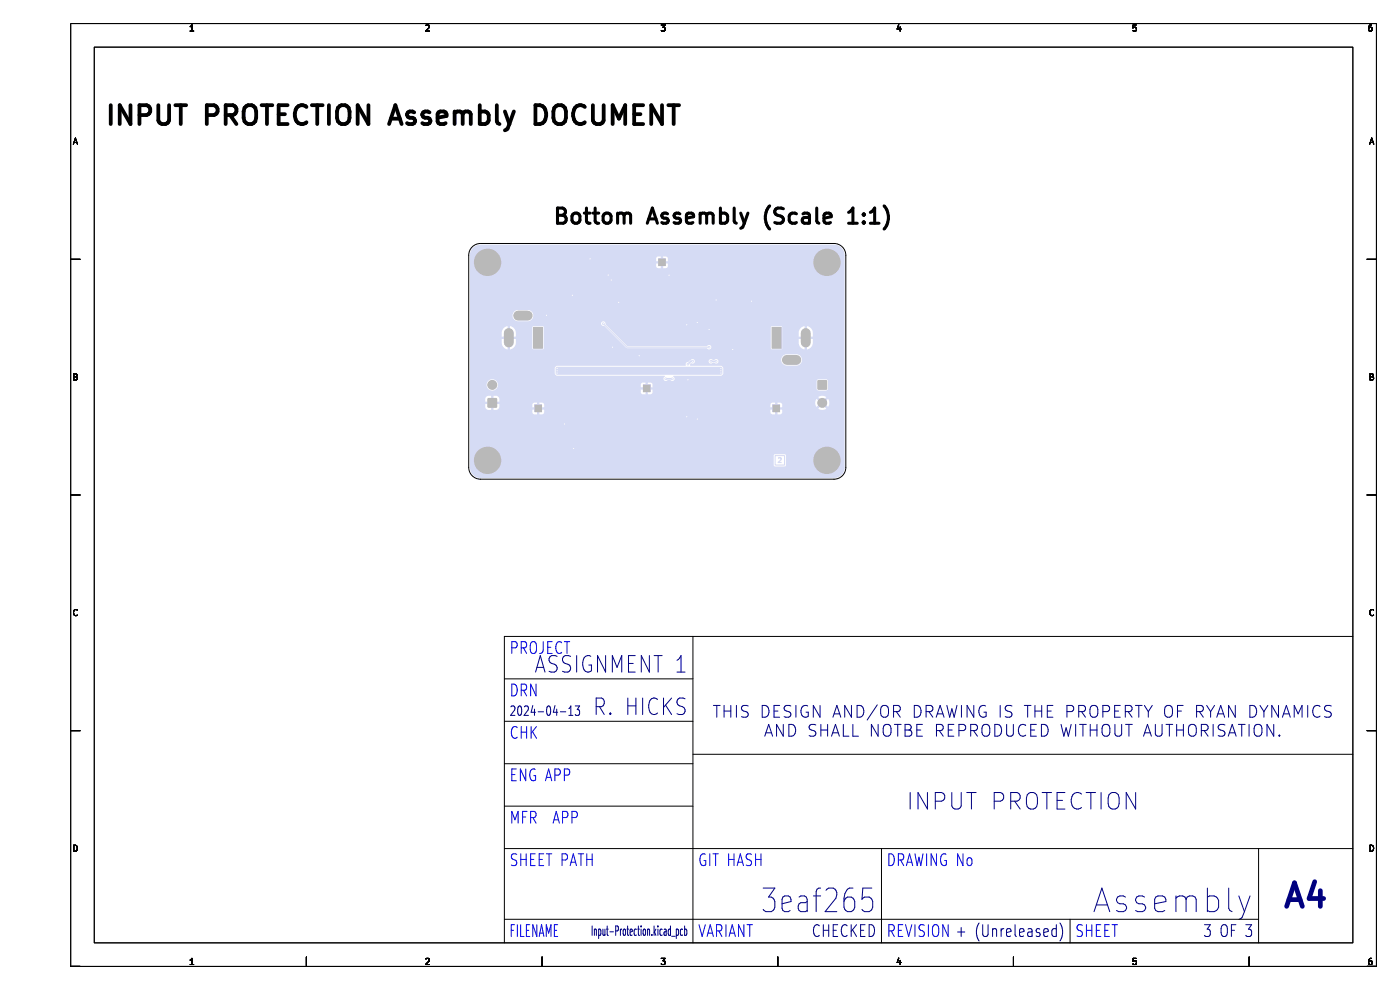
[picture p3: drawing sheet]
<svg xmlns="http://www.w3.org/2000/svg" width="297mm" height="210mm" viewBox="0 0 297 210" stroke-linecap="round" stroke-linejoin="round" font-family="sans-serif">
<path d="M100.4 52.2l1-.5h.5h75a2.5 2.5 0 0 1 2.5 2.4v45a2.5 2.5 0 0 1-2.5 2.5h-75a2.5 2.5 0 0 1-2.5-2.5v-45a2.5 2.5 0 0 1 1-1.9z" fill="none" stroke="#000" stroke-width=".21"/>
<path d="M165.2 97.2l.3-.1 .2 .3-.6 .7h.6" fill="none" stroke="#d5dbf4" stroke-width=".25"/>
<path d="M164.4 96.7h2v1.9h-2z" fill="none" stroke="#d5dbf4" stroke-width=".21"/>
<g fill="#d5dbf4">
<path d="M163.9 85.9h1.5v1.5h-1.5z" fill-rule="evenodd"/>
<path d="M163.7 69.4h2v4.5h-2z" fill-rule="evenodd"/>
</g>
<path d="M166.9 76.4h2M170.9 70.7v2" fill="none" stroke="#d5dbf4" stroke-width="2"/>
<circle cx="175.4" cy="55.7" r="2.85" fill="#d5dbf4"/>
<g fill="#d5dbf4">
<path d="M113.4 85.9h1.5v1.5h-1.5z" fill-rule="evenodd"/>
<path d="M113.1 69.4h2v4.5h-2z" fill-rule="evenodd"/>
</g>
<path d="M107.9 70.7v2M109.9 67h2" fill="none" stroke="#d5dbf4" stroke-width="2"/>
<g fill="#d5dbf4">
<path d="M173.5 80.7h1.9v1.9h-1.9z" fill-rule="evenodd"/>
<path d="M103.5 84.5h1.9v1.9h-1.9z" fill-rule="evenodd"/>
<path d="M136.4 81.7h1.5v1.4h-1.5z" fill-rule="evenodd"/>
<path d="M139.7 54.9h1.5v1.5h-1.5z" fill-rule="evenodd"/>
</g>
<g fill="#d5dbf4">
<circle cx="174.4" cy="85.5" r="1"/>
<circle cx="175.4" cy="97.7" r="2.85"/>
<circle cx="104.4" cy="81.7" r="1"/>
<circle cx="103.4" cy="55.7" r="2.85"/>
<circle cx="103.4" cy="97.7" r="2.85"/>
<circle cx="152.9" cy="78.6" r=".28"/>
<circle cx="118.2" cy="78.6" r=".28"/>
<circle cx="118.2" cy="79.1" r=".28"/>
<circle cx="152.9" cy="79.1" r=".28"/>
<circle cx="152.9" cy="78.1" r=".28"/>
<circle cx="118.2" cy="78.1" r=".28"/>
<circle cx="150.8" cy="76.6" r=".28"/>
<circle cx="142.6" cy="80.3" r=".28"/>
<circle cx="141.2" cy="80.3" r=".28"/>
<circle cx="146.9" cy="76.6" r=".28"/>
<circle cx="151.9" cy="76.6" r=".27"/>
<circle cx="145.9" cy="77.3" r=".28"/>
<circle cx="129.9" cy="73.6" r=".28"/>
<circle cx="115.9" cy="66.9" r=".27"/>
<circle cx="159.4" cy="63.9" r=".28"/>
<circle cx="135.6" cy="75.4" r=".27"/>
<circle cx="129" cy="58.3" r=".27"/>
<circle cx="121.4" cy="62.7" r=".27"/>
<circle cx="147.9" cy="88.9" r=".28"/>
<circle cx="119.7" cy="90" r=".28"/>
<circle cx="145.9" cy="80.5" r=".27"/>
<circle cx="125.2" cy="54.9" r=".28"/>
<circle cx="155.4" cy="74.2" r=".28"/>
<circle cx="129.7" cy="59.4" r=".27"/>
<circle cx="121.7" cy="95.2" r=".28"/>
<circle cx="131.2" cy="64.1" r=".28"/>
<circle cx="145.7" cy="68.9" r=".28"/>
<circle cx="145.7" cy="88.4" r=".28"/>
<circle cx="151.9" cy="63.6" r=".27"/>
<circle cx="147.9" cy="68.4" r=".28"/>
<circle cx="150.4" cy="69.9" r=".28"/>
<circle cx="141.9" cy="58.4" r=".28"/>
<circle cx="150.4" cy="73.6" r=".28"/>
<circle cx="128" cy="68.7" r=".28"/>
</g>
<path d="M146.9 76.7h-.4l-.6 .6M150.8 76.7h1.1M141.2 80.4h1.4" fill="none" stroke="#d5dbf4" stroke-width=".35"/>
<path d="M128 68.6l5 5.1h17.4" fill="none" stroke="#d5dbf4" stroke-width=".21"/>
<g fill="#d5dbf4">
<path d="M100.3 52.7l.7-.6 .9-.2h75a2.25 2.25 0 0 1 2.3 2.2v.8h-37.5l-.3-.4-.7-.1v1h1v-.5h37.5v.7h-38.4l-.2-.3-.4 .1v-1l-.9 .1-.1 .9h1a.35 .35 0 0 0 .1 .6 .35 .35 0 0 0 .5-.4h38.4v.8h-37.5v-.5h-1v1h-.5v-1h-1v.7l.4 .3h1.7l.4-.5h37.5v10.5h-66.1l-.1-.6-.6-.5-2.6-.1a1.2 1.2 0 0 0-1.1 1.2 1.2 1.2 0 0 0 1.1 1.3l2.6-.1a1.21 1.21 0 0 0 .7-1.2h66.1v3.6h-6.8v-.2a1.49 1.49 0 0 0-1.2-1.1v1h-.5v-1l-.6 .2h-4.2l-.1-.2h-2.1l-.2 .2v4.2h-12.6v-.1a.55 .55 0 0 0-1-.1h-16.8l-4.6-4.5a.51 .51 0 0 0-.4-.7 .51 .51 0 0 0-.6 .5 .51 .51 0 0 0 .7 .4l.2 .3h-13.1l-.1-.2h-2.1l-.2 .2v1.1h-3.5v-.2a1.49 1.49 0 0 0-1.2-1.1v1h-.5l-.1-1a1.5 1.5 0 0 0-1.2 1.3v.9h1v.5h-1l.1 1.1a1.49 1.49 0 0 0 1.2 1.1v-1h.5l.1 1a1.51 1.51 0 0 0 1.1-1.3v-.9h-1v-.5h1v-.9h3.5v3.5l.2 .1h2.1l.1-.2v-4.5h13.1l4.5 4.5h17.1a.48 .48 0 0 0 .6 .2 .48 .48 0 0 0 .3-.5h12.6l.2 .5h2.1l.1-.2v-4.5h4.2l-.6 .7-.1 1.3h1v.5h-1v.9a1.49 1.49 0 0 0 1.3 1.3v-1h.5l.1 1a1.51 1.51 0 0 0 1.1-1.3v-.9h-1v-.5h1v-.9h6.8v5.8h-9.1l-.2-.7-.5-.4-2.6-.1a1.2 1.2 0 0 0-1 1.5h-13.4l-.4-.4-.8 .2a.5 .5 0 0 0-.7-.1 .5 .5 0 0 0 0 .8 .5 .5 0 0 0 .8-.2l.3 .1a.48 .48 0 0 0 .5 .1 .48 .48 0 0 0 .3-.5h13.4a1.2 1.2 0 0 0 1 1h2.2l.6-.2a1.23 1.23 0 0 0 .5-1.1h9.1v1.8h-25.8l-.4-.5h-6.5a.31 .31 0 0 1-.1-.5 .31 .31 0 0 1 .5 0 .49 .49 0 0 0 .4-.7 .49 .49 0 0 0-.8 0l-.5 .4a.6 .6 0 0 0-.6 .8h-27.2l-.5 .5v1.2l.5 .4h22.7l.1 .2a.51 .51 0 0 0-.1 .8 .51 .51 0 0 0 .8-.1h.5a.51 .51 0 0 0 .8 0 .51 .51 0 0 0-.2-.8l.1-.1h10.1l.4-.5v-1.1h25.8v2.7h-3.6l-.3-.3h-1.7l-.4 .3v.8h-34.8l-.2-.4-.8-.1v1.1h1v-.6h34.8v.8h-35.7a.35 .35 0 0 0-.2-.3 .35 .35 0 0 0-.4 .1v-1.1l-.7 .1-.3 .4h-30.3v-.2a1.2 1.2 0 0 0-1.9-.7 1.2 1.2 0 0 0 .3 2.1 1.2 1.2 0 0 0 1.6-1.2h30.3v.6h1a.35 .35 0 0 0 .2 .5 .35 .35 0 0 0 .4-.3h35.7l.2 .3 .2 .1 1.6 .1 .4-.4v-1.7h3.6v2.4h-40.8v-.5h-1v.9h-.5v-.9h-1l.1 .7 .4 .2h1.6l.4-.4h40.8v2.1h-3.3l-.2-.7-.7 .7-.4-.4 .7-.7a1.48 1.48 0 0 0-1.7 0l.7 .7-.4 .4-.7-.7-67.3 .1-.2-.6-.5-.1h-.5v1h-.5v-1h-.8l-.5 .6v.6h1v.5h-1l.1 .8 .6 .5h.6v-1h.5v1l1-.2 .2-.4v-.7h-1v-.5h1v-.5h67.3l-.3 .6 .1 .6h-7.1l-.2-.4-.8-.1v1h1v-.5h7.1l.2 .4 .7-.7 .4 .4-.7 .6h-8.6l-.2-.3-.4 .1v-1l-.7 .1-.3 .4h-48l-.2-.4-.8-.1v1h1v-.5h48v.5h1l-.1 .2h-49.8l-.2-.3-.4 .1v-1l-.8 .1-.2 .9h1a.35 .35 0 0 0 .2 .6 .35 .35 0 0 0 .4-.4l49.8 .1a.35 .35 0 0 0 .4 .3 .35 .35 0 0 0 .3-.4h8.6v.1a1.48 1.48 0 0 0 1.7 0l-.7-.7 .4-.4 .7 .7 .2-1h3.3v2.1h-13.3v-.5h-1v1h-.5v-1h-1v.5h-48v-.5h-1v1h-.5v-1h-1v.5l.2 .4 .3 .1h1.6l.4-.5h48l.2 .4 .3 .1h1.6l.4-.5h13.3v9.2h-12.5l-.2-.3h-2.1l-.3 .3v2.1l.3 .2h2.2l.1-2.3h12.5v2.6a2.25 2.25 0 0 1-2.3 2.2h-75a2.25 2.25 0 0 1-2.2-2.2v-45.1l.1-.7z" fill-rule="evenodd"/>
<path d="M118.1 77.8h34.8l.3 .3v1.1l-.3 .3h-34.7l-.3-.3v-1.1z" fill-rule="evenodd"/>
</g>
<g fill="#fff">
<circle cx="152.9" cy="78.7" r=".13"/>
<circle cx="118.2" cy="78.7" r=".13"/>
<circle cx="118.2" cy="79.1" r=".12"/>
<circle cx="152.9" cy="79.1" r=".12"/>
<circle cx="152.9" cy="78.2" r=".13"/>
<circle cx="118.2" cy="78.2" r=".13"/>
<circle cx="150.8" cy="76.6" r=".12"/>
<circle cx="142.6" cy="80.3" r=".13"/>
<circle cx="141.2" cy="80.3" r=".13"/>
<circle cx="146.9" cy="76.6" r=".12"/>
<circle cx="151.9" cy="76.6" r=".12"/>
<circle cx="145.9" cy="77.3" r=".12"/>
<circle cx="129.9" cy="73.6" r=".13"/>
<circle cx="115.9" cy="66.9" r=".12"/>
<circle cx="159.4" cy="63.9" r=".12"/>
<circle cx="135.6" cy="75.4" r=".12"/>
<circle cx="129" cy="58.4" r=".13"/>
<circle cx="121.4" cy="62.6" r=".13"/>
<circle cx="147.9" cy="88.9" r=".13"/>
<circle cx="119.7" cy="90" r=".13"/>
<circle cx="145.9" cy="80.6" r=".12"/>
<circle cx="125.2" cy="54.9" r=".13"/>
<circle cx="155.4" cy="74.2" r=".12"/>
<circle cx="129.7" cy="59.4" r=".12"/>
<circle cx="121.7" cy="95.1" r=".12"/>
<circle cx="131.2" cy="64.1" r=".12"/>
<circle cx="145.7" cy="68.9" r=".12"/>
<circle cx="145.7" cy="88.4" r=".13"/>
<circle cx="151.9" cy="63.7" r=".12"/>
<circle cx="147.9" cy="68.4" r=".12"/>
<circle cx="150.4" cy="69.9" r=".12"/>
<circle cx="141.9" cy="58.4" r=".13"/>
<circle cx="150.4" cy="73.6" r=".12"/>
<circle cx="128" cy="68.6" r=".13"/>
<circle cx="164.7" cy="86.6" r=".35"/>
</g>
<path d="M164.7 70.4v2.5M166.9 76.4h2M170.9 70.7v2" fill="none" stroke="#fff" stroke-width="1"/>
<g fill="#fff">
<circle cx="175.4" cy="55.6" r="1.6"/>
<circle cx="114.2" cy="86.6" r=".35"/>
</g>
<path d="M107.9 70.7v2M109.9 67h2M114.1 70.4v2.5" fill="none" stroke="#fff" stroke-width="1"/>
<g fill="#fff">
<circle cx="174.4" cy="81.7" r=".55"/>
<circle cx="174.4" cy="85.5" r=".55"/>
<circle cx="175.4" cy="97.7" r="1.6"/>
<circle cx="104.4" cy="85.5" r=".55"/>
<circle cx="104.4" cy="81.7" r=".55"/>
<circle cx="103.4" cy="55.6" r="1.6"/>
<circle cx="103.4" cy="97.7" r="1.6"/>
<circle cx="137.2" cy="82.4" r=".35"/>
<circle cx="140.4" cy="55.6" r=".35"/>
</g>
<g fill="#b9b9b9">
<path d="M163.9 85.9h1.6v1.5h-1.6z" fill-rule="evenodd"/>
<path d="M163.7 69.4h2.1v4.5h-2.1z" fill-rule="evenodd"/>
</g>
<path d="M166.9 76.4h2M170.9 70.7v2" fill="none" stroke="#b9b9b9" stroke-width="2.1"/>
<circle cx="175.4" cy="55.7" r="2.9" fill="#b9b9b9"/>
<g fill="#b9b9b9">
<path d="M113.4 85.9h1.6v1.5h-1.6z" fill-rule="evenodd"/>
<path d="M113.1 69.4h2.1v4.5h-2.1z" fill-rule="evenodd"/>
</g>
<path d="M107.9 70.7v2M109.9 67h2" fill="none" stroke="#b9b9b9" stroke-width="2.1"/>
<g fill="#b9b9b9">
<path d="M173.5 80.7h1.9v1.9h-1.9z" fill-rule="evenodd"/>
<path d="M103.5 84.5h1.9v1.9h-1.9z" fill-rule="evenodd"/>
<path d="M136.4 81.6h1.6v1.6h-1.6z" fill-rule="evenodd"/>
<path d="M139.7 54.9h1.5v1.5h-1.5z" fill-rule="evenodd"/>
</g>
<g fill="#b9b9b9">
<circle cx="174.4" cy="85.5" r="1.05"/>
<circle cx="175.4" cy="97.7" r="2.9"/>
<circle cx="104.4" cy="81.7" r="1.05"/>
<circle cx="103.4" cy="55.7" r="2.9"/>
<circle cx="103.4" cy="97.7" r="2.9"/>
</g>
<g fill="none" stroke="#000" stroke-width=".8">
<path d="M23.5 22.3v4M27.7 22.3v4l-2.3-4v4M29.6 24.4h1.5a1.09 1.09 0 0 0 .8-1 1.09 1.09 0 0 0-.8-1.1h-1.5v4M33.6 22.3v3.3l.2 .3 .5 .4h.8l.6-.4 .2-.3v-3.3M37.2 22.3h2.3M38.3 22.3v4M43.9 24.4h1.5a1.09 1.09 0 0 0 .8-1 1.09 1.09 0 0 0-.8-1.1h-1.5v4M47.9 24.4h1.5a1.09 1.09 0 0 0 .8-1 1.09 1.09 0 0 0-.8-1.1h-1.5v4M48.8 24.4l1.4 1.9M51.9 22.9a1.34 1.34 0 0 1 1.5-.6 1.34 1.34 0 0 1 .9 1.3v1.4a1.33 1.33 0 0 1-1.3 1.4 1.33 1.33 0 0 1-1.3-1.4v-1.4zM55.5 22.3h2.3M56.6 22.3v4"/>
<path d="M59.1 24.2h1.3M61 22.3h-1.9v4h1.9M65 22.7a1.49 1.49 0 0 0-1.7-.2 1.49 1.49 0 0 0-.8 1.5 1.69 1.69 0 0 0 .5 1.8 1.69 1.69 0 0 0 1.8 .3l.2-.2M66.2 22.3h2.2M67.3 22.3v4M69.8 22.3v4M72.1 22.5a1.33 1.33 0 0 1 1.4-.1 1.33 1.33 0 0 1 .7 1.2v1.4a1.34 1.34 0 0 1-1.4 1.4 1.34 1.34 0 0 1-1.3-1.4v-1.4l.2-.7zM78.2 22.3v4l-2.3-4v4M82.5 26.3l1.4-4 1.3 4M82.9 25.2h1.9M87.9 23.8l-.4-.2h-.6l-.4 .2-.2 .4 .2 .6 1.4 .4 .2 .4-.2 .5-.4 .2h-.8l-.4-.2M91.1 23.8l-.4-.2h-.5l-.4 .2-.2 .4 .2 .6 1.3 .4 .2 .4-.2 .5-.4 .2h-.7l-.4-.2"/>
<path d="M92.8 25l1.9-.4-.2-.8-.3-.2h-.8l-.4 .2-.2 .4v1.5l.2 .4 .4 .2h.8l.3-.2M96.4 24a.99 .99 0 0 1 1.8 .2M96.4 23.6v2.7M98.2 24.2l.1-.4 .4-.2h.6l.4 .2 .2 .4v2.1M98.2 24.2v2.1M101.8 23.8l.4-.2h.7l.4 .2 .4 .6v1.2l-.4 .5-.4 .2h-.7l-.4-.2M101.8 22.3v4M105.4 22.3v3.4l.2 .4 .4 .2M107.1 23.6l1 2.7M108.1 26.3l-.4 1-.6 .3M109 23.6l-.9 2.7M113.6 22.3h.9a2.18 2.18 0 0 1 1 3.4l-.4 .4-.6 .2h-.9z"/>
<path d="M117.6 22.9a1.34 1.34 0 0 1 1.5-.6 1.34 1.34 0 0 1 1 1.3v1.4a1.33 1.33 0 0 1-1.4 1.4 1.33 1.33 0 0 1-1.3-1.4v-1.4zM124.1 22.7a1.49 1.49 0 0 0-1.7-.2 1.49 1.49 0 0 0-.8 1.5 1.7 1.7 0 0 0 .4 1.8 1.7 1.7 0 0 0 1.9 .3l.2-.2M125.8 22.3v3.3l.4 .5 .3 .2h.8l.4-.2 .4-.5v-3.3M130 26.3v-4l1.3 2.9 1.3-2.9v4M134.5 24.2h1.4M136.4 22.3h-1.9v4h1.9M140.4 22.3v4l-2.2-4v4M141.8 22.3h2.3M142.9 22.3v4"/>
</g>
<g fill="none" stroke="#000" stroke-width=".65">
<path d="M118.3 44.1h1a.78 .78 0 0 1 .7 .8 .78 .78 0 0 1-.7 .8 .86 .86 0 0 1 .8 .7 .86 .86 0 0 1-.6 1h-1.2zM118.3 45.7h1M121.6 45.4a.87 .87 0 0 1 1.4 .4v.9a.88 .88 0 0 1-.8 .7 .88 .88 0 0 1-.9-.7v-.9zM124 45.2h1.2M124.4 44.1v2.8l.2 .3 .6 .2M125.8 45.2h1.2M126.3 44.1v2.8l.1 .3 .6 .2M128.1 45.5a.88 .88 0 0 1 .9-.3 .88 .88 0 0 1 .6 .6v.9a.88 .88 0 0 1-.8 .7 .88 .88 0 0 1-.9-.7v-.9zM131 45.5a.8 .8 0 0 1 1.4 .2M131 45.2v2.2M132.4 45.7l.2-.3 .3-.2 .7 .2 .2 .3v1.7M132.4 45.7v1.7"/>
<path d="M137.3 47.4l1.1-3.3 1.1 3.3M137.6 46.4h1.6M141.6 45.4l-.7-.2-.4 .2-.1 .3 .1 .4 1.1 .3 .2 .3-.2 .5-.3 .2-.9-.2M144.2 45.4l-.7-.2-.3 .2-.2 .3 .2 .4 1 .3 .2 .3-.2 .5-.3 .2-.9-.2M145.6 46.3l1.5-.3-.1-.6-.9-.2-.3 .2-.2 .3v1.2l.2 .3 .3 .2 .9-.2M148.5 45.5a.8 .8 0 0 1 1.4 .2M148.5 45.2v2.2M149.9 45.7l.2-.3 .3-.2 .7 .2 .2 .3v1.7M149.9 45.7v1.7M152.8 45.4l1-.2 .4 .3 .2 .3v.9l-.3 .5-.3 .2-1-.2M152.8 44.1v3.3M155.8 44.1v2.8l.1 .3 .3 .2"/>
<path d="M157.1 45.2l.8 2.2M157.9 47.4l-.3 .7-.5 .3M158.7 45.2l-.8 2.2M163.3 43.7a3.7 3.7 0 0 0 0 4.9M166.2 44.3l-1.2-.2a.78 .78 0 0 0-.7 .8 .78 .78 0 0 0 .7 .8 1.18 1.18 0 0 1 1.2 .7 .82 .82 0 0 1-.6 1l-1.2-.2M169 45.4l-1-.2-.4 .3-.2 .3v.9l.3 .5 .3 .2 1-.2M170.3 45.4l.4-.2 .9 .2 .1 .3v1.7M171.7 46l-.3 .1h-.7a.63 .63 0 0 0-.5 .6 .63 .63 0 0 0 .5 .7h.7l.3-.2M173.3 44.1v2.8l.1 .3 .3 .2M174.8 46.3l1.5-.3-.1-.6-.9-.2-.3 .2-.2 .3v1.2l.2 .3 .3 .2 .9-.2M180 47.4h1.9M180 45.1l.6-.5 .3-.5v3.3"/>
<path d="M183.2 47.1l.2 .1-.2 .2M183.2 47.1l-.1 .1 .1 .2M183.2 45.4v.3M183.2 47.1v.3M183.2 45.4l.2 .1-.2 .2M183.2 45.4l-.1 .1 .1 .2M184.6 47.4h1.9M184.6 45.1l.6-.5 .4-.5v3.3M187.6 43.7a3.7 3.7 0 0 1 0 4.9"/>
</g>
<g fill="none" stroke="#000" stroke-width=".21">
<path d="M15 5h277v200h-277zM20 10h267v190h-267zM40.3 6.6h.8M40.3 5.7l.4-.4v1.3M90.3 5.4l.5-.1 .3 .4-.8 .9h.8M140.3 5.3h.8l-.4 .5 .3 .1v.6l-.2 .1-.5-.1M190.7 5.2l-.4 1h.9M191 5.7v.9M241 5.3h-.6l-.1 .6h.7v.6l-.2 .1-.5-.1M291 5.3l-.4 .1-.2 .2-.1 .7 .3 .3 .4-.1v-.6l-.4-.1-.3 .2M15.6 30.6l.4-1.3 .4 1.3M15.7 30.2h.6"/>
<path d="M290.6 30.6l.4-1.3 .4 1.3M290.7 30.2h.6M15 55h2M290 55h2M15.7 79.3h.4l.2 .2-.2 .4 .2 .1 .1 .3-.2 .3h-.5zM15.7 79.9h.4M290.7 79.3h.4l.2 .2-.2 .4 .2 .1 .1 .3-.2 .3h-.5zM290.7 79.9h.4M15 105h2M290 105h2M16.4 129.4a.58 .58 0 0 0-.8 .5 .58 .58 0 0 0 .8 .6M147 135v65"/>
<path d="M287 135h-180v65M291.4 129.4a.58 .58 0 0 0-.8 .5 .58 .58 0 0 0 .8 .6M15 155h2M107 153h40M107 144h40M290 155h2M15.7 179.3a.66 .66 0 0 1 .7 .6 .66 .66 0 0 1-.7 .7zM107 162h40M107 171h40M147 160h140M290.7 179.3a.66 .66 0 0 1 .7 .6 .66 .66 0 0 1-.7 .7zM107 180h180"/>
<path d="M107 195h160M187 180v20M227 195v5M267 180v20M15 205h2M40.3 203.7l.4-.4v1.3M40.3 204.6h.8M65 203v2M90.3 203.4l.5-.1 .3 .4-.8 .9h.8M115 203v2M140.3 203.3h.8l-.4 .5 .3 .1v.6l-.2 .1-.5-.1M165 203v2"/>
<path d="M190.7 203.2l-.4 1h.9M191 203.7v.9M215 203v2M241 203.3h-.6l-.1 .6h.7v.6l-.2 .1-.5-.1M265 203v2M290 205h2M291 203.3l-.4 .1-.2 .2-.1 .8 .3 .2 .4-.1v-.6l-.4-.1-.3 .2"/>
</g>
<g fill="none" stroke="#00007f" stroke-width=".21">
<path d="M118.2 139.2l-1.2-.1a.89 .89 0 0 0-.5 .8 .89 .89 0 0 0 .5 .8 1.07 1.07 0 0 1 1.2 1.2l-.2 .3-.4 .4-1.1-.2M121 139.2l-1.1-.1a.89 .89 0 0 0-.6 .8 .89 .89 0 0 0 .6 .8 1.07 1.07 0 0 1 1.1 1.2l-.1 .3-.4 .4-1.2-.2M122.3 139.1v3.5M125.3 139.2a1.01 1.01 0 0 0-1.5 .7 1.95 1.95 0 0 0 .8 2.7l.9-.4v-1.1h-.6M128.5 139.1v3.5l-1.7-3.5v3.5M134.8 139.1h-1.5v3.5h1.5M137.8 139.1v3.5l-1.8-3.5v3.5M138.8 139.1h1.7M139.6 139.1v3.5M108.4 149.9l.2-.1h.4l.2 .1v.4l-.9 1.5h.9M110 149.8h.3a1.52 1.52 0 0 1 0 2h-.1a1.64 1.64 0 0 1-.2-2zM111.2 149.9l.3-.1h.3l.3 .5-.9 1.5h.9"/>
<path d="M113 149.7l-.3 1.4h.9M113.4 150.4v1.4M113.6 142.6l1-3.5 1 3.5M113.9 141.6h1.4M114.2 151h1.1M116.2 149.8h.3a1.52 1.52 0 0 1 0 2h-.2a1.64 1.64 0 0 1-.1-2zM117.7 149.7l-.3 1.4h.9M118.1 150.4v1.4M118.9 151h1.1M120.7 151.8h.8M120.7 150.3l.4-.5v2M122 149.8h1l-.5 .7 .4 .2v.9l-.2 .2h-.5l-.2-.2"/>
<path d="M126.5 149.9h1.1a1 1 0 0 0 .6-.9 1 1 0 0 0-.6-.9h-1.1v3.5M127.2 149.9l1 1.7M129.5 151.2l.1 .2-.1 .2M129.5 151.2l-.2 .2 .2 .2M129.5 151.2v.4M129.9 142.6v-3.5l1 2.5 1-2.5v3.5M133.2 148.1v3.5M133.2 149.7h1.7M133.3 140.7h1M134.9 148.1v3.5M136.3 148.1v3.5M139.5 148.4a.98 .98 0 0 0-1-.3 .98 .98 0 0 0-.7 .8 1.95 1.95 0 0 0 .8 2.7l.9-.4"/>
<path d="M140.8 148.1v3.5M141.2 149.6l1.3 2M142.5 148.1l-1.7 2M143.6 142.6h1.7M143.6 140.1l.6-.5 .3-.5v3.5M145.3 148.2l-1.1-.1a.88 .88 0 0 0-.6 .8 .88 .88 0 0 0 .6 .8 1.07 1.07 0 0 1 1.1 1.2l-.3 .5-.2 .2-1.2-.2M151.3 149.6h1.5M152.1 149.6v2.5M153.6 149.6v2.5M153.6 150.8h1.4M155 149.6v2.5M156.2 149.6v2.5"/>
<path d="M158.7 149.8l-.9-.2a.61 .61 0 0 0-.5 .6 .61 .61 0 0 0 .5 .6 .91 .91 0 0 1 .9 .6 .64 .64 0 0 1-.4 .7l-1-.1M161.7 149.6a1.32 1.32 0 0 1 1.4 .9 1.32 1.32 0 0 1-.4 1.5l-1 .1zM162.2 156.2l.9-2.5 .8 2.5M162.5 155.5h1.2M164.2 150.8h.8M165.4 149.6h-1.2v2.5h1.2M166.2 153.7v2.5l-1.5-2.5v2.5M167.4 153.7a1.32 1.32 0 0 1 1.4 .8 1.32 1.32 0 0 1-.5 1.5l-.9 .2zM167.8 149.8l-1-.2a.61 .61 0 0 0-.5 .6 .61 .61 0 0 0 .5 .6 .92 .92 0 0 1 1 .6 .64 .64 0 0 1-.5 .7l-1-.1M168.8 149.6v2.5M171.3 149.8a1.03 1.03 0 0 0-1.1 .1 1.03 1.03 0 0 0-.3 1.2 .94 .94 0 0 0 .5 .9 .94 .94 0 0 0 1.1-.1v-.8h-.5M173.1 153.8l-1-.1a.61 .61 0 0 0-.5 .6 .61 .61 0 0 0 .5 .6 .92 .92 0 0 1 1 .6 .64 .64 0 0 1-.5 .7l-1-.2"/>
<path d="M174 149.6v2.5l-1.5-2.5v2.5M174.1 153.7v2.5M174.1 154.9h1.5M175.6 153.7v2.5M176.4 156.2l.8-2.5 .9 2.5M176.6 155.5h1.2M176.7 152.1l.8-2.5 .9 2.5M176.9 151.4h1.2M178.9 153.7v2.5h1.2M180.6 149.6v2.5l-1.4-2.5v2.5M180.9 153.7v2.5h1.2M181.8 149.6a1.32 1.32 0 0 1 1.4 .9 1.32 1.32 0 0 1-.4 1.5l-1 .1z"/>
<path d="M186.1 149.5l-2.1 3.2M186.3 153.7v2.5l-1.4-2.5v2.5M187.2 149.8a.83 .83 0 0 1 .9-.1 .83 .83 0 0 1 .4 .8v.8a.83 .83 0 0 1-.8 .9 .83 .83 0 0 1-.9-.9v-.8zM187.5 154a.84 .84 0 0 1 .9-.3 .84 .84 0 0 1 .6 .8v.8a.83 .83 0 0 1-.8 .9 .83 .83 0 0 1-.8-.9zM189.6 151h.9a.68 .68 0 0 0 .5-.7 .68 .68 0 0 0-.5-.7h-.9v2.5M189.7 153.7h1.5M190.2 151l.8 1.1M190.5 153.7v2.5M192 153.7h.8a.61 .61 0 0 1 .5 .6 .61 .61 0 0 1-.5 .6 .67 .67 0 0 1 .7 .6 .67 .67 0 0 1-.5 .7h-1zM192 154.9h.8M194 149.6a1.32 1.32 0 0 1 1.4 .9 1.32 1.32 0 0 1-.5 1.5l-.9 .1zM194.5 154.9h.8"/>
<path d="M195.7 153.7h-1.2v2.5h1.2M196.5 151h.9a.68 .68 0 0 0 .5-.7 .68 .68 0 0 0-.5-.7h-.9v2.5M197.1 151l.8 1.1M198.6 152.1l.8-2.5 .9 2.5M198.7 155h.9a.68 .68 0 0 0 .5-.7 .68 .68 0 0 0-.5-.6h-.9v2.5M198.8 151.4h1.2M199.3 155l.8 1.2M200.9 149.6l.6 2.5 .4-1.7 .5 1.7 .6-2.5M201.2 154.9h.8M202.4 153.7h-1.2v2.5h1.2M203.4 155h1a.68 .68 0 0 0 .5-.7 .68 .68 0 0 0-.5-.6h-1v2.5M204 149.6v2.5"/>
<path d="M205.9 155h1a.68 .68 0 0 0 .5-.7 .68 .68 0 0 0-.5-.6h-1v2.5M206.5 155l.9 1.2M206.6 149.6v2.5l-1.4-2.5v2.5M208.4 154a.84 .84 0 0 1 1-.3 .84 .84 0 0 1 .6 .8v.8a.83 .83 0 0 1-.9 .9 .83 .83 0 0 1-.8-.9zM209.1 149.8a1.03 1.03 0 0 0-1.2 .1 1.03 1.03 0 0 0-.2 1.2 .94 .94 0 0 0 .4 .9 .94 .94 0 0 0 1.1-.1v-.8h-.5M211 153.7a1.32 1.32 0 0 1 1.5 .8 1.32 1.32 0 0 1-.5 1.5l-1 .2zM212.2 149.6v2.5M213.6 153.7v2l.4 .5h.5l.5-.5v-2M214.7 149.8l-1-.2a.61 .61 0 0 0-.5 .6 .61 .61 0 0 0 .5 .6 .92 .92 0 0 1 1 .6 .64 .64 0 0 1-.5 .7l-.9-.1M217.3 149.6h1.4M217.6 153.9a1 1 0 0 0-1.2 0 1 1 0 0 0-.3 1.2 .94 .94 0 0 0 .4 1 .94 .94 0 0 0 1.1-.2M218 149.6v2.5"/>
<path d="M218.7 154.9h.8M219.6 150.8h1.4M219.6 149.6v2.5M219.9 153.7h-1.2v2.5h1.2M220.9 153.7a1.32 1.32 0 0 1 1.5 .8 1.32 1.32 0 0 1-.5 1.5l-1 .2zM221 149.6v2.5M222.2 150.8h.8M223.4 149.6h-1.2v2.5h1.2M225.1 153.7l.6 2.5 .5-1.8 .4 1.8 .6-2.5M226.3 151h1a.68 .68 0 0 0 .5-.7 .68 .68 0 0 0-.5-.7h-1v2.5M228.2 153.7v2.5M228.8 151h1a.68 .68 0 0 0 .5-.7 .68 .68 0 0 0-.5-.7h-1v2.5"/>
<path d="M229 153.7h1.5M229.4 151l.9 1.1M229.7 153.7v2.5M231.3 154.9h1.4M231.3 153.7v2.5M231.6 149.8a.83 .83 0 0 1 .9-.1 .83 .83 0 0 1 .4 .8v.8a.83 .83 0 0 1-.8 .9 .83 .83 0 0 1-.9-.9v-.8zM232.7 153.7v2.5M233.9 154a.84 .84 0 0 1 1-.3 .84 .84 0 0 1 .6 .8v.8a.83 .83 0 0 1-.9 .9 .83 .83 0 0 1-.8-.9zM234 151h.9a.68 .68 0 0 0 .5-.7 .68 .68 0 0 0-.5-.7h-.9v2.5M236.5 150.8h.8M236.5 153.7v2l.5 .5 .7-.2 .3-.3v-2M237.7 149.6h-1.2v2.5h1.2"/>
<path d="M238.7 151h1a.68 .68 0 0 0 .5-.7 .68 .68 0 0 0-.5-.7h-1v2.5M238.8 153.7h1.4M239.3 151l.9 1.1M239.5 153.7v2.5M240.9 149.6h1.4M241.6 149.6v2.5M242.6 156.2l.8-2.5 .9 2.5M242.8 149.6l.8 1.4M242.8 155.5h1.2M243.6 151v1.1M244.4 149.6l-.8 1.4M245.1 153.7v2l.5 .5 .7-.2 .2-.3v-2"/>
<path d="M247.4 153.7h1.4M247.4 149.8a.83 .83 0 0 1 .9-.1 .83 .83 0 0 1 .4 .8v.8a.83 .83 0 0 1-.8 .9 .83 .83 0 0 1-.8-.9v-.8zM248.1 153.7v2.5M249.6 154.9h1.4M249.6 153.7v2.5M249.8 150.8h.8M251 149.6h-1.2v2.5M251 153.7v2.5M252.2 154a.84 .84 0 0 1 1-.3 .84 .84 0 0 1 .6 .8v.8a.83 .83 0 0 1-.8 .9 .83 .83 0 0 1-.9-.9zM253.8 151h1a.68 .68 0 0 0 .5-.7 .68 .68 0 0 0-.5-.7h-1v2.5M254.4 151l.9 1.1M254.9 155h.9a.68 .68 0 0 0 .5-.7 .68 .68 0 0 0-.5-.6h-.9v2.5"/>
<path d="M255.5 155l.8 1.2M256 149.6l.8 1.4M256.8 151v1.1M257.4 153.7v2.5M257.7 149.6l-.9 1.4M258.1 152.1l.9-2.5 .8 2.5M258.4 151.4h1.2M259.9 153.8l-1-.1a.61 .61 0 0 0-.5 .6 .61 .61 0 0 0 .5 .6 .92 .92 0 0 1 1 .6 .63 .63 0 0 1-.5 .7l-1-.2M260.6 156.2l.8-2.5 .8 2.5M260.8 155.5h1.2M262.1 149.6v2.5l-1.5-2.5v2.5M262.7 153.7h1.4"/>
<path d="M263.4 153.7v2.5M265 153.7v2.5M265.2 149.6a1.32 1.32 0 0 1 1.4 .9 1.32 1.32 0 0 1-.5 1.5l-.9 .1zM266.2 154a.84 .84 0 0 1 .9-.3 .84 .84 0 0 1 .6 .8v.8a.83 .83 0 0 1-.8 .9 .83 .83 0 0 1-.9-.9zM267.3 149.6l.8 1.4M268.1 151v1.1M269 149.6l-.9 1.4M270.2 153.7v2.5l-1.4-2.5v2.5M271.2 149.6v2.5l-1.4-2.5v2.5M271.4 155.9l.1 .1-.1 .2M271.4 155.9l-.1 .1 .1 .2M271.4 155.9v.3"/>
<path d="M272.1 152.1l.8-2.5 .8 2.5M272.3 151.4h1.2M274.6 152.1v-2.5l.8 1.8 .8-1.8v2.5M277.4 149.6v2.5M280 149.9a1 1 0 0 0-1.2 0 1 1 0 0 0-.3 1.2 .94 .94 0 0 0 .5 .9 .94 .94 0 0 0 1-.1M282.4 149.8l-.9-.2a.61 .61 0 0 0-.5 .6 .61 .61 0 0 0 .5 .6 .92 .92 0 0 1 .9 .6 .64 .64 0 0 1-.5 .7l-.9-.1M193.1 168.1v3.5M196.8 168.1v3.5l-2-3.5v3.5M198.4 170h1.4a.95 .95 0 0 0 .7-1 .95 .95 0 0 0-.7-.9h-1.4v3.5M201.9 168.1v2.9l.4 .5 .3 .1h.7l.3-.1 .3-.5v-2.9M205.1 168.1h2M206.1 168.1v3.5"/>
<path d="M210.9 170h1.4a.95 .95 0 0 0 .7-1 .95 .95 0 0 0-.7-.9h-1.4v3.5M214.4 170h1.4a.95 .95 0 0 0 .7-1 .95 .95 0 0 0-.7-.9h-1.4v3.5M215.3 170l1.1 1.6M218.3 168.3a1.16 1.16 0 0 1 1.2-.1 1.16 1.16 0 0 1 .6 1.1v1.2a1.17 1.17 0 0 1-1.2 1.2 1.17 1.17 0 0 1-1.1-1.2v-1.2l.1-.7zM221.1 168.1h2M222.1 168.1v3.5M224.3 169.8h1.1M225.9 168.1h-1.6v3.5h1.6M229.4 168.5a1.3 1.3 0 0 0-1.5-.2 1.3 1.3 0 0 0-.6 1.3 1.48 1.48 0 0 0 .4 1.6 1.48 1.48 0 0 0 1.6 .3l.1-.2M230.4 168.1h2M231.4 168.1v3.5M233.6 168.1v3.5"/>
<path d="M235.3 168.6a1.17 1.17 0 0 1 1.3-.5 1.17 1.17 0 0 1 .8 1.2v1.2a1.17 1.17 0 0 1-1.1 1.2 1.17 1.17 0 0 1-1.2-1.2zM240.9 168.1v3.5l-2-3.5v3.5M125.6 196.4v2M126.1 197.1v1.3M126.1 197.3l.1-.2 .3 .1v1.2M127 197.2l.3-.1 .2 .4-.1 .8h-.4M127 197.1v2M127.9 197.1l.1 1.2 .2 .1 .1-.2M128.3 197.1v1.3M128.7 197.1h.3M128.8 196.4v1.7l.2 .3M129.4 197.7h.7"/>
<path d="M130.6 197.5a.59 .59 0 0 0 .6-.4 .59 .59 0 0 0-.2-.7h-.4v2M131.6 197.1v1.3M131.9 197.1l-.3 .4M132.3 197.2l.2-.1 .2 .4v.5l-.2 .4-.2-.1-.1-.3zM133 197.1h.4M133.1 196.4v1.7l.3 .3M133.7 197.8l.4-.2-.1-.5-.3 .1v.9l.1 .3 .3-.1M135 197.2l-.3-.1-.2 .4 .1 .8h.4M135.3 197.1h.4M135.4 196.4v1.7l.3 .3M136 196.4v.2M136 197.1v1.3"/>
<path d="M136.5 197.2l.3-.1 .2 .4v.5l-.2 .4-.3-.1-.1-.3zM137.4 197.3l.1-.2 .3 .1v1.2M137.4 197.1v1.3M138.3 198.2v.2M138.8 196.4v2M138.9 197.7l.2 .7M139.1 197.1l-.3 .8M139.6 196.4v.2M139.6 197.1v1.3M140.5 197.2l-.3-.1-.2 .4 .1 .8h.4M140.9 197.2h.4v1.2M141.3 197.6a.43 .43 0 0 0-.4 .3 .43 .43 0 0 0 .3 .5l.1-.1"/>
<path d="M142.2 197.2l-.2-.1-.2 .4 .1 .8h.3M142.2 196.4v2M142.5 198.6h.7M143.5 197.2l.3-.1 .2 .4-.1 .8h-.4M143.5 197.1v2M144.8 197.2l-.3-.1-.2 .4 .1 .8h.4M145.2 197.2l.3-.1 .2 .4-.1 .8h-.4M145.2 196.4v2M161.9 188.4h2.5l-1.4 1.9a1.1 1.1 0 0 1 1.4 .9v1.2l-.4 .7-.4 .3h-1.1l-.6-.5M165.9 191.7l1.9-.5-.2-.9-.4-.2h-.7l-.4 .2-.2 .5v1.9l.2 .4 .4 .3h.7l.4-.3M169.5 190.3l.4-.2h.8l.3 .2 .2 .5v2.6M171.2 191.2l-.3 .3h-1a1.06 1.06 0 0 0-.6 .9 1.06 1.06 0 0 0 .6 1h1l.3-.3"/>
<path d="M172.6 190.1h1.5M173.8 196.4a.64 .64 0 0 0-.7-.2 .64 .64 0 0 0-.4 .6l-.1 .8a.94 .94 0 0 0 .8 1.1l.4-.3M174.1 188.4h-.4l-.4 .2-.2 .5v4.3M174.7 196.2v2.5M174.7 197.3h1.1M175.2 188.9l.6-.5h1a1.44 1.44 0 0 1 .5 2.1l-2.3 2.9h2.5M175.8 196.2v2.5M176.8 197.3h.6M177.7 196.2h-.9v2.5h.9M179.7 196.4a.64 .64 0 0 0-.7-.2 .64 .64 0 0 0-.4 .6l-.1 .8a.94 .94 0 0 0 .8 1.1l.4-.3M180.6 196.2v2.5M180.9 197.2l.8 1.5"/>
<path d="M181 188.4a1.42 1.42 0 0 0-1.8 1.2l-.2 .9v1.9l.2 .5 .6 .5h.8l.4-.3a2.07 2.07 0 0 0 0-2.6l-.4-.2h-.8l-.4 .2-.4 .7M181.7 196.2l-1.1 1.4M182.6 197.3h.6M183.5 196.2h-.9v2.5h.9M184.4 196.2h.5a1.49 1.49 0 0 1 0 2.5h-.5zM185 188.4h-2l-.1 2.4 .5-.5h1l.4 .2a2.06 2.06 0 0 1 0 2.6l-.4 .3h-1l-.5-.5M203.1 197.7h1.6M203.9 196.8v1.9M207.7 195.8a3.4 3.4 0 0 0 0 3.8M208.5 196.2v2l.4 .5 .5-.2 .2-.3v-2M210.6 197v1.7M210.6 197.2l.3-.2 .4 .1 .1 1.6"/>
<path d="M212.4 197v1.7M213 197l-.4 .1-.2 .4M213.5 197.8l1-.2-.1-.5-.6-.1-.3 .3 .1 1.2 .2 .2 .6-.2M215.3 196.2v2.1l.3 .4M216.3 197.8l.9-.2-.1-.5-.5-.1-.3 .3 .1 1.2 .2 .2 .5-.2M218.1 197.1l.2-.1 .6 .1 .1 1.6M219 197.6l-.7 .1a.53 .53 0 0 0-.3 .5 .53 .53 0 0 0 .3 .5l.7-.2M220.6 197.1l-.5-.1a.44 .44 0 0 0-.3 .4 .44 .44 0 0 0 .3 .4h.3a.44 .44 0 0 1 .3 .4 .44 .44 0 0 1-.3 .5l-.6-.2M221.4 197.8l1-.2-.1-.5-.6-.1-.3 .3 .1 1.2 .2 .2 .6-.2M224.1 197.1l-.6-.1-.4 .5v.7l.2 .3 .2 .2 .6-.2M224.1 196.2v2.5M224.9 195.8a3.4 3.4 0 0 1 0 3.8"/>
<path d="M232.1 193.4l1.7-5 1.6 5M232.6 192h2.4M238.8 190.3l-.5-.2h-.7l-.5 .2-.2 .5 .2 .7 1.7 .5 .2 .4-.2 .7-.5 .3h-1l-.4-.3M242.8 190.3l-.5-.2h-.7l-.5 .2-.2 .5 .2 .7 1.7 .5 .2 .4-.2 .7-.5 .3h-.9l-.5-.3M245 191.7l2.3-.5v-.4l-.2-.5-.5-.2h-.9l-.5 .2-.2 .5v1.9l.2 .4 .5 .3h.9l.5-.3M249.5 190.5a1.24 1.24 0 0 1 2.1 .3M249.5 190.1v3.3M251.6 190.8l.3-.5 .4-.2h.7l.5 .2 .3 .5v2.6M251.6 190.8v2.6M255.5 196.2h1.3l-.7 .9a.55 .55 0 0 1 .7 .5v.6l-.2 .3-.8 .2-.3-.3M256.1 190.3l.5-.2h1l.7 .4 .2 .5v1.4l-.5 .7-.4 .3h-1l-.5-.3M256.1 188.4v5"/>
<path d="M259.3 196.3l.2-.1 .6 .1a1.84 1.84 0 0 1-.2 2.4l-.6-.2a2.12 2.12 0 0 1 0-2.2zM260.7 188.4v4.3l.2 .4 .5 .3M261.2 197.3h.7M262.2 196.2h-1v2.5M262.8 190.1l1.2 3.3M264 193.4l-.5 1.2-.7 .5M264.3 196.2h1.2l-.6 .9a.56 .56 0 0 1 .6 .5v.6l-.2 .3-.7 .2-.3-.3M265.2 190.1l-1.2 3.3"/>
</g>
<path d="M273 192.3l1.6-5 1.7 5M273.4 190.8h2.4M278.9 187l-1.2 3.6h3.1M280.1 188.9v3.4" fill="none" stroke="#00007f" stroke-width="1"/>
<g fill="none" stroke="#00f" stroke-width=".21">
<path d="M108.6 137.4h.7a.73 .73 0 0 0 .4-.6 .73 .73 0 0 0-.4-.7h-.7v2.5M110.6 137.4h.7a.73 .73 0 0 0 .4-.6 .73 .73 0 0 0-.4-.7h-.7v2.5M111.1 137.4l.6 1.2M112.8 136.2l.2-.1 .5 .1a1.85 1.85 0 0 1-.2 2.4l-.5-.1a2.13 2.13 0 0 1 0-2.3zM115.2 136.1v1.8a.68 .68 0 0 1-.7 .7M116.2 137.3h.7M117.1 136.1h-.9v2.5h.9M119.1 136.4a.64 .64 0 0 0-.6-.3 .64 .64 0 0 0-.5 .6l-.1 .8a.94 .94 0 0 0 .9 1.1l.3-.2M119.7 136.1h1.2M120.3 136.1v2.5M108.6 145.1h.5a1.49 1.49 0 0 1 0 2.5h-.5zM109.7 154.4a.64 .64 0 0 0-.7-.3 .64 .64 0 0 0-.4 .6l-.1 .8a.94 .94 0 0 0 .8 1.1l.4-.2"/>
<path d="M110.6 146.4h.7a.73 .73 0 0 0 .4-.6 .73 .73 0 0 0-.4-.7h-.7v2.5M110.6 154.1v2.5M110.6 155.3h1.1M111.1 146.4l.6 1.2M111.7 154.1v2.5M112.7 154.1v2.5M113 155.2l.8 1.4M113.7 145.1v2.5l-1.1-2.5v2.5M113.8 154.1l-1.1 1.4M108.6 174.6v-2.5l.6 1.8 .7-1.8v2.5M108.6 164.3h.6M109.5 163.1h-.9v2.5h.9"/>
<path d="M110.9 173.3h.6M111.5 163.1v2.5l-1.1-2.5v2.5M111.8 172.1h-.9v2.5M112.6 173.4h.7a.73 .73 0 0 0 .4-.6 .73 .73 0 0 0-.4-.7h-.7v2.5M113.1 173.4l.6 1.2M113.5 163.2a.66 .66 0 0 0-1 .5l-.1 .8a.94 .94 0 0 0 .8 1.1l.4-.2v-.9h-.4M115.7 165.6l.7-2.5 .7 2.5M115.9 164.9h1M117.3 174.6l.7-2.5 .7 2.5M117.5 173.9h1M117.7 164.4h.8a.73 .73 0 0 0 .4-.6 .73 .73 0 0 0-.4-.7h-.8v2.5M119.3 173.4h.8a.73 .73 0 0 0 .4-.6 .73 .73 0 0 0-.4-.7h-.8v2.5"/>
<path d="M119.7 164.4h.8a.73 .73 0 0 0 .4-.6 .73 .73 0 0 0-.4-.7h-.8v2.5M121.3 173.4h.8a.73 .73 0 0 0 .4-.6 .73 .73 0 0 0-.4-.7h-.8v2.5M108.5 197.3h.5M109.2 196.2h-.7v2.5M109.6 181.2l-.7-.1-.3 .3-.1 .4a1 1 0 0 0 .9 .7l.2 .4-.2 .6-.2 .1-.7-.1M109.7 196.2v2.5M110.5 196.2v2.5h.7M110.5 181.1v2.5M110.5 182.3h1.1M111.6 181.1v2.5M111.7 197.3h.5M112.4 196.2h-.7v2.5h.7"/>
<path d="M112.6 182.3h.6M113.5 181.1h-.9v2.5h.9M113.9 196.2v2.5l-.9-2.5v2.5M114.4 182.3h.7M114.4 198.7l.5-2.5 .5 2.5M114.5 197.9h.7M115.3 181.1h-.9v2.5h.9M115.9 198.7v-2.5l.5 1.7 .5-1.7v2.5M115.9 181.1h1.2M116.5 181.1v2.5M117.6 197.3h.5M118.3 196.2h-.7v2.5h.7"/>
<path d="M119.2 182.4h.8a.73 .73 0 0 0 .4-.6 .73 .73 0 0 0-.4-.7h-.8v2.5M121 183.6l.6-2.5 .7 2.5M121.1 182.9h1M122.7 181.1h1.1M123.2 181.1v2.5M124.5 182.3h1.1M124.5 181.1v2.5M125.6 181.1v2.5M148.3 196.2l.7 2.5 .6-2.5M149.6 181.2a.66 .66 0 0 0-1 .5l-.1 .8a.94 .94 0 0 0 .8 1.1l.4-.2v-.9h-.4M150 198.7l.7-2.5 .6 2.5M150.2 197.9h.9"/>
<path d="M150.6 181.1v2.5M151.2 181.1h1.2M151.8 181.1v2.5M152 197.5h.8a.73 .73 0 0 0 .4-.7 .73 .73 0 0 0-.4-.6h-.8v2.5M152.5 197.5l.6 1.2M154 196.2v2.5M154.6 182.3h1.1M154.6 181.1v2.5M154.7 198.7l.6-2.5 .7 2.5M154.9 197.9h.9M155.7 181.1v2.5M156.4 183.6l.7-2.5 .6 2.5"/>
<path d="M156.6 182.9h.9M157.8 196.2v2.5l-1.1-2.5v2.5M158.5 196.2h1.1M159.1 196.2v2.5M159.4 181.2l-.7-.1-.3 .3-.1 .4a1 1 0 0 0 .9 .7l.2 .4-.2 .6-.1 .1-.8-.1M160.3 182.3h1.1M160.3 181.1v2.5M161.4 181.1v2.5M188.6 181.1h.5a1.49 1.49 0 0 1 0 2.5h-.5zM188.6 197.5h.7a.73 .73 0 0 0 .4-.7 .73 .73 0 0 0-.4-.6h-.7v2.5M189.1 197.5l.6 1.2M190.6 197.3h.6"/>
<path d="M190.6 182.4h.7a.73 .73 0 0 0 .4-.6 .73 .73 0 0 0-.4-.7h-.7v2.5M191.1 182.4l.6 1.2M191.5 196.2h-.9v2.5h.9M192.1 196.2l.7 2.5 .6-2.5M192.3 183.6l.7-2.5 .6 2.5M192.5 182.9h.9M194.1 196.2v2.5M194.1 181.1l.5 2.5 .4-1.8 .3 1.8 .5-2.5M196.1 196.3l-.8-.1-.2 .2-.1 .5a.99 .99 0 0 0 .9 .7l.2 .3-.2 .6-.2 .2-.7-.2M196.6 181.1v2.5M197 196.2v2.5M198.1 196.3l.2-.1 .6 .1a1.85 1.85 0 0 1-.2 2.4l-.6-.2a2.11 2.11 0 0 1 0-2.2z"/>
<path d="M198.7 181.1v2.5l-1.2-2.5v2.5M200.7 181.2a.66 .66 0 0 0-1.1 .5l-.1 .8a.94 .94 0 0 0 .9 1.1l.4-.2v-.9h-.4M201.1 196.2v2.5l-1.1-2.5v2.5M204.3 181.1v2.5l-1.2-2.5v2.5M205.3 182.1l.2-.1a.55 .55 0 0 1 .7 .4v.7a.52 .52 0 0 1-.5 .5 .52 .52 0 0 1-.6-.5v-.7zM229.6 196.3l-.7-.1-.3 .2-.1 .5a.99 .99 0 0 0 .9 .7l.2 .3-.2 .6-.2 .2-.7-.2M230.5 197.3h1.1M230.5 196.2v2.5M231.6 196.2v2.5M232.6 197.3h.6M233.5 196.2h-.9v2.5h.9M234.4 197.3h.7"/>
<path d="M235.3 196.2h-.9v2.5h.9M235.9 196.2h1.2M236.5 196.2v2.5"/>
</g>
<g font-size="6.7" fill="#fff">
<text x="233.9" y="194">Assembly</text>
<text x="273" y="192.5">A4</text>
</g>
<g font-size="5.3" fill="#fff">
<text x="22" y="26.5">INPUT PROTECTION Assembly DOCUMENT</text>
<text x="163.5" y="194">3eaf265</text>
</g>
<text font-size="4.7" fill="#fff" x="194.5" y="171.8">INPUT PROTECTION</text>
<text font-size="4.3" fill="#fff" x="118.4" y="47.5">Bottom Assembly (Scale 1:1)</text>
<g font-size="4" fill="#fff">
<text x="117.1" y="143">ASSIGNMENT 1</text>
<text x="126.7" y="152">R. HICKS</text>
</g>
<text font-size="3.3" fill="#fff" x="108.6" y="154.3">THIS DESIGN AND/OR DRAWING IS THE PROPERTY OF RYAN DYNAMICSAND SHALL NOTBE REPRODUCED WITHOUT A</text>
<g font-size="2.7" fill="#fff">
<text x="108" y="138.5">PROJECT</text>
<text x="108" y="147.5">DRN</text>
<text x="108" y="156.5">CHK</text>
<text x="108" y="165.5">ENG APP</text>
<text x="108" y="174.5">MFR APP</text>
<text x="108" y="183.5">SHEET PATH</text>
<text x="148" y="183.5">GIT HASH</text>
<text x="188" y="183.5">DRAWING No</text>
<text x="148" y="198.8">VARIANT</text>
<text x="174.8" y="198.8">CHECKED</text>
<text x="188" y="198.8">REVISION</text>
<text x="203.5" y="198.8">+ (Unreleased)</text>
<text x="228" y="198.8">SHEET</text>
<text x="256.4" y="198.8">3 OF 3</text>
</g>
<g font-size="2" fill="#fff">
<text x="108" y="152">2024-04-13</text>
<text x="108" y="198.8">FILENAME</text>
</g>
<g font-size="1.7" fill="#fff">
<text x="40" y="6.6">1</text>
<text x="90" y="6.6">2</text>
<text x="140" y="6.6">3</text>
<text x="190" y="6.6">4</text>
<text x="240" y="6.6">5</text>
<text x="290" y="6.6">6</text>
<text x="15.5" y="30.6">A</text>
<text x="290.5" y="30.6">A</text>
<text x="15.5" y="80.6">B</text>
<text x="290.5" y="80.6">B</text>
<text x="15.5" y="130.6">C</text>
<text x="290.5" y="130.6">C</text>
<text x="15.5" y="180.6">D</text>
<text x="290.5" y="180.6">D</text>
<text x="40" y="204.7">1</text>
<text x="90" y="204.7">2</text>
<text x="140" y="204.7">3</text>
<text x="190" y="204.7">4</text>
<text x="240" y="204.7">5</text>
<text x="290" y="204.7">6</text>
</g>
<g font-size="1.3" fill="#fff">
<text x="165" y="98.1">2</text>
<text x="125.1" y="198.5">Input-Protection.kicad_pcb</text>
</g>
</svg>
